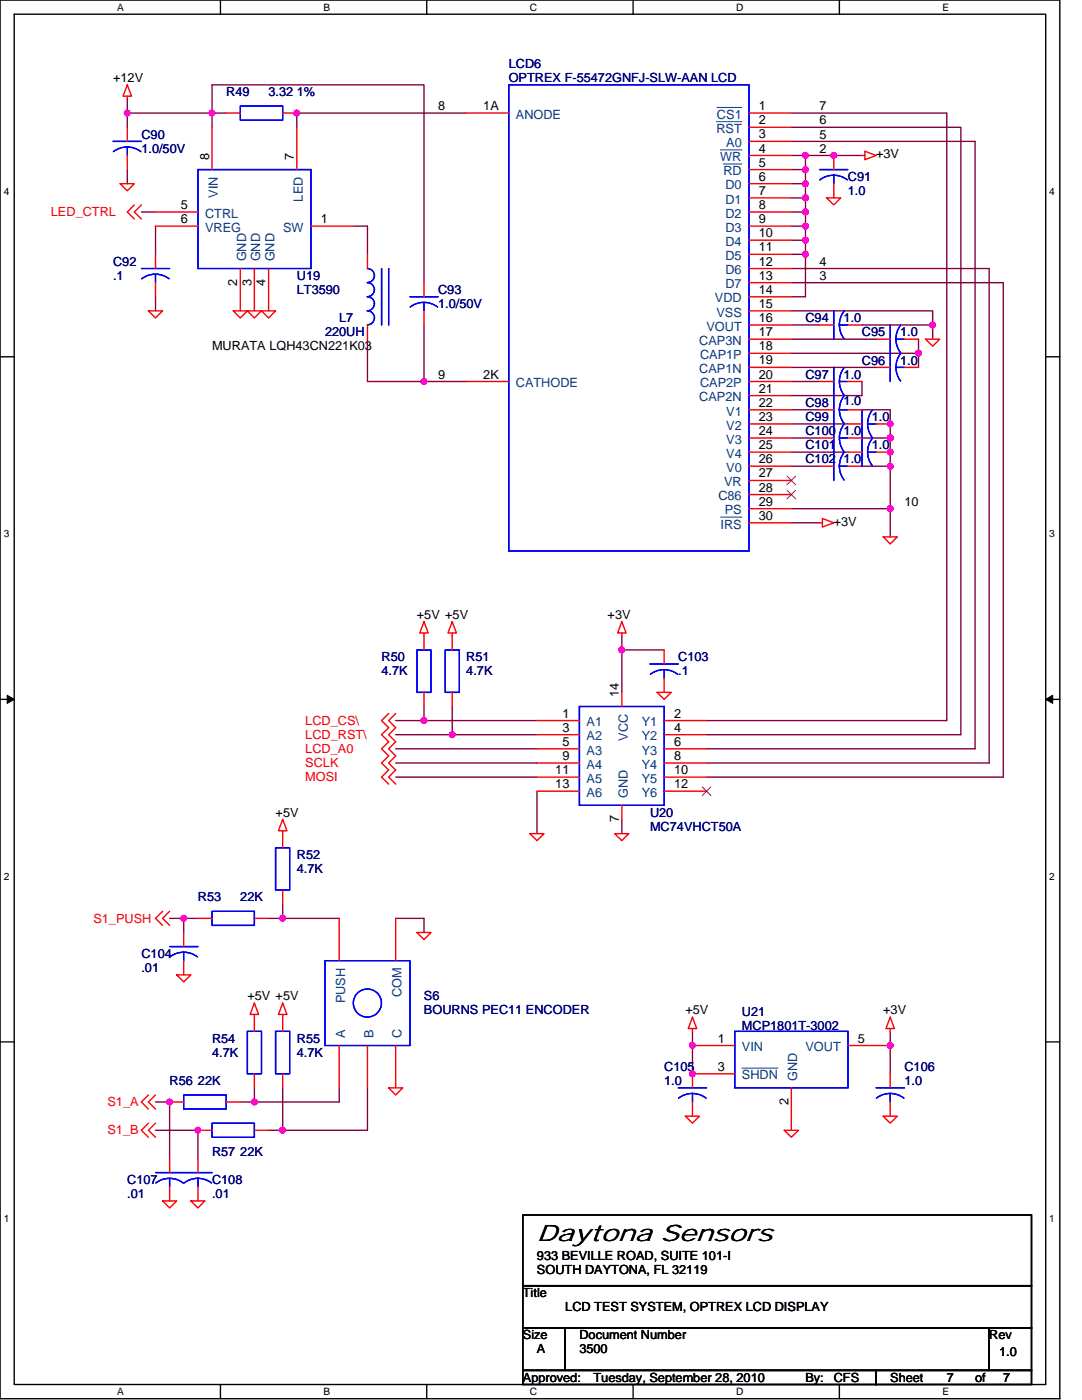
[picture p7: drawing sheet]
<svg xmlns="http://www.w3.org/2000/svg" width="216mm" height="279mm" viewBox="0 0 216 279" stroke-linecap="round" stroke-linejoin="round" font-family="sans-serif">
<path d="M0 0h211.5v279.1h-211.5zM2.8 2.8h205.9v273.5h-205.9z" fill="none" stroke="#000" stroke-width=".28"/>
<g fill="#fff">
<path d="M23.4 .3h1.4v2.3h-1.4z"/>
<path d="M23.4 276.6h1.4v2.3h-1.4z"/>
</g>
<path d="M44 0v2.8M44 276.3v2.8" fill="none" stroke="#000" stroke-width=".28"/>
<g fill="#fff">
<path d="M64.6 .3h1.3v2.3h-1.3z"/>
<path d="M64.6 276.6h1.3v2.3h-1.3z"/>
</g>
<path d="M85.2 0v2.8M85.2 276.3v2.8" fill="none" stroke="#000" stroke-width=".28"/>
<g fill="#fff">
<path d="M105.7 .3h1.5v2.3h-1.5z"/>
<path d="M105.7 276.6h1.5v2.3h-1.5z"/>
</g>
<path d="M126.3 0v2.8M126.3 276.3v2.8" fill="none" stroke="#000" stroke-width=".28"/>
<g fill="#fff">
<path d="M146.9 .3h1.5v2.3h-1.5z"/>
<path d="M146.9 276.6h1.5v2.3h-1.5z"/>
</g>
<path d="M167.5 0v2.8M167.5 276.3v2.8" fill="none" stroke="#000" stroke-width=".28"/>
<g fill="#fff">
<path d="M188.1 .3h1.3v2.3h-1.3z"/>
<path d="M188.1 276.6h1.3v2.3h-1.3z"/>
<path d="M.7 37h1.2v2.3h-1.2z"/>
<path d="M209.4 37h1.1v2.3h-1.1z"/>
<path d="M.7 105.4h1.2v2.3h-1.2z"/>
<path d="M209.4 105.4h1.1v2.3h-1.1z"/>
</g>
<path d="M0 71.2h2.8M208.7 71.2h2.8" fill="none" stroke="#000" stroke-width=".28"/>
<g fill="#fff">
<path d="M.7 173.8h1.2v2.2h-1.2z"/>
<path d="M209.4 173.8h1.1v2.2h-1.1z"/>
</g>
<path d="M0 139.6h2.8M208.7 139.6h2.8" fill="none" stroke="#000" stroke-width=".28"/>
<path d="M1.4 138.7l1.4 .9-1.4 .8zM208.7 139.6l1.4-.9v1.7z" fill="#000" stroke="#000" stroke-width=".2"/>
<g fill="#fff">
<path d="M.7 242.1h1.2v2.3h-1.2z"/>
<path d="M209.4 242.1h1.1v2.3h-1.1z"/>
</g>
<path d="M0 207.9h2.8M208.7 207.9h2.8M104.3 242.5h101.5v14.1h-101.5zM104.3 256.6h101.5v8.4h-101.5zM104.3 265h8.5v8.5h-8.5zM104.3 273.5h70.5v2.8h-70.5zM112.8 265h84.6v8.5h-84.6zM174.8 273.5h31v2.8h-31zM197.4 265h8.4v8.5h-8.4z" fill="none" stroke="#000" stroke-width=".28"/>
<g fill="none" stroke="#800040" stroke-width=".28">
<path d="M25.4 19.7v2.9M25.4 33.8v2.9M25.4 22.6v2.8M25.4 22.6h16.9M42.3 22.6v2.8M42.3 22.6h2.8M42.3 22.6v-5.7h42.3v39.5M93 22.6h-33.8v2.8M157.9 28.2h36.7v121.2h-53.6M157.9 36.7h2.8M157.9 39.5h2.8M157.9 31h2.8"/>
<path d="M157.9 33.8h2.8M157.9 22.6h31v121.2h-47.9M157.9 25.4h33.8v121.2h-50.7M160.7 36.7v2.8M160.7 39.5v2.8M160.7 31v2.8M160.7 31h11.3M160.7 33.8v2.9M28.2 42.3h2.8M31 59.2v2.8M31 45.1v5.7M70.5 45.1h2.8v5.7"/>
<path d="M157.9 53.6h39.5v98.7h-56.4M157.9 42.3h2.8M157.9 45.1h2.8M157.9 47.9h2.8M157.9 50.8h2.8v8.4h-2.8M157.9 56.4h42.3v98.7h-59.2M160.7 45.1v2.8M160.7 47.9v2.9M160.7 42.3v2.8M73.3 67.7v8.4h11.3M84.6 64.9v11.2M84.6 76.1h8.4"/>
<path d="M157.9 70.5h25.4M157.9 76.1h5.6M157.9 64.9h5.6M157.9 73.3h16.9M157.9 62h28.2v2.9M157.9 67.7h16.9M172 76.1v2.9h-14.1M172 64.9h14.1M183.3 70.5v2.8M183.3 67.7v2.8M186.1 64.9v2.8M157.9 87.4h5.6"/>
<path d="M157.9 93h5.6M157.9 84.6h11.3M157.9 90.2h11.3M157.9 81.8h5.6M172 81.8h5.6v5.6M172 93h5.6M172 87.4h5.6M177.6 93v8.5M177.6 87.4v5.6M157.9 101.5h19.7M157.9 104.3h5.6M177.6 101.5v5.6"/>
<path d="M124.1 126.9v2.8M124.1 129.7v8.5M124.1 129.7h8.4M79 143.8h5.6M79 146.6h11.2M79 149.4h28.1M79 152.3h28.1M79 155.1h28.1M84.6 141v2.8M84.6 143.8h22.5M90.2 141v5.6M90.2 146.6h16.9"/>
<path d="M107.1 157.9v8.5M124.1 163.5v2.9M33.8 183.3h2.9M36.7 183.3v2.8M36.7 183.3h2.8M53.6 183.3h2.8M56.4 183.3h11.3M56.4 180.5v2.8M79 183.3h5.6v2.8M31 219.9h2.8v11.3M47.9 219.9h2.9M50.8 217.1v2.8"/>
<path d="M56.4 217.1v8.5M67.7 217.1v2.8h-16.9M73.3 217.1v8.5h-16.9M138.2 205.8v8.5M177.6 205.8v8.5M31 225.6h8.5v5.6M53.6 225.6h2.8"/>
</g>
<g fill="#f0f" stroke="#f0f" stroke-width=".28">
<circle cx="177.6" cy="101.5" r=".56"/>
<circle cx="177.6" cy="93" r=".55"/>
<circle cx="84.6" cy="76.1" r=".55"/>
<circle cx="25.4" cy="22.6" r=".55"/>
<circle cx="59.2" cy="22.6" r=".56"/>
<circle cx="183.3" cy="70.5" r=".55"/>
<circle cx="33.8" cy="219.9" r=".55"/>
<circle cx="36.7" cy="183.3" r=".55"/>
<circle cx="160.7" cy="31" r=".56"/>
<circle cx="177.6" cy="87.4" r=".56"/>
<circle cx="177.6" cy="84.6" r=".55"/>
<circle cx="177.6" cy="90.2" r=".55"/>
<circle cx="160.7" cy="39.5" r=".55"/>
<circle cx="160.7" cy="36.7" r=".55"/>
<circle cx="166.3" cy="31" r=".56"/>
<circle cx="160.7" cy="45.1" r=".56"/>
<circle cx="160.7" cy="50.8" r=".55"/>
<circle cx="186.1" cy="64.9" r=".56"/>
<circle cx="160.7" cy="33.8" r=".55"/>
<circle cx="160.7" cy="42.3" r=".55"/>
<circle cx="160.7" cy="47.9" r=".55"/>
<circle cx="50.8" cy="219.9" r=".55"/>
<circle cx="56.4" cy="225.5" r=".55"/>
<circle cx="39.5" cy="225.5" r=".55"/>
<circle cx="84.6" cy="143.8" r=".56"/>
<circle cx="90.2" cy="146.6" r=".55"/>
<circle cx="124" cy="129.7" r=".56"/>
<circle cx="56.4" cy="183.3" r=".55"/>
<circle cx="42.3" cy="22.6" r=".55"/>
<circle cx="177.6" cy="208.6" r=".55"/>
<circle cx="138.1" cy="214.3" r=".56"/>
<circle cx="138.2" cy="208.6" r=".55"/>
</g>
<g fill="none" stroke="#f00" stroke-width=".28">
<path d="M25.4 16.9l.8 2.3h-1.6zM25.4 19.2v.5M24 36.7h2.8l-1.4 1.4zM25.4 25.4v2.8M25.4 31v2.8M42.3 25.4v8.4M45.1 22.6h2.8M56.4 22.6h2.8M59.2 25.4v8.4M93 22.6h8.5M149.4 22.6h8.5M149.4 25.4h8.5"/>
<path d="M149.4 28.2h8.5M149.4 31h8.5M149.4 33.8h8.5M149.4 36.7h8.5M149.4 39.5h8.5M165 39.5h2.8l-1.4 1.4zM166.4 31v2.8M166.4 36.7v2.8M172 31h.6M172.6 30.2l2.2 .8-2.2 .9zM26.8 40.9l-1.4 1.4 1.4 1.4M28.2 40.9l-1.4 1.4 1.4 1.4"/>
<path d="M31 50.8v2.8M31 56.4v2.8M31 42.3h8.5M31 45.1h8.5M47.9 53.6v8.4M50.8 53.6v8.4M53.6 53.6v8.4M62 45.1h8.5M73.3 50.8v2.8M84.6 56.4v2.8M149.4 42.3h8.5M149.4 45.1h8.5"/>
<path d="M149.4 47.9h8.5M149.4 50.8h8.5M149.4 53.6h8.5M149.4 56.4h8.5M149.4 59.2h8.5M29.6 62h2.8l-1.4 1.5zM46.5 62h2.9l-1.5 1.5zM49.4 62h2.8l-1.4 1.5zM52.2 62h2.8l-1.4 1.5zM73.3 64.9v2.8M84.6 62v2.9M93 76.1h8.5"/>
<path d="M149.4 62h8.5M149.4 64.9h8.5M149.4 67.7h8.5M149.4 70.5h8.5M149.4 73.3h8.5M149.4 76.1h8.5M149.4 79h8.5M163.5 64.9h2.9M163.5 76.1h2.9M169.2 64.9h2.8M169.2 76.1h2.8M174.8 73.3h2.8"/>
<path d="M174.8 67.7h2.8M180.5 73.3h2.8M180.5 67.7h2.8M184.7 67.7h2.8l-1.4 1.4zM149.4 81.8h8.5M149.4 84.6h8.5M149.4 87.4h8.5M149.4 90.2h8.5M149.4 93h8.5M149.4 95.9h8.5M149.4 98.7h8.5M163.5 93h2.9"/>
<path d="M163.5 87.4h2.9M163.5 81.8h2.9M169.2 84.6h2.8M169.2 90.2h2.8M169.2 93h2.8M169.2 87.4h2.8M169.2 81.8h2.8M174.8 84.6h2.8M174.8 90.2h2.8M149.4 101.5h8.5M149.4 104.3h8.5M163.5 104.3h.6"/>
<path d="M164.1 103.5l2.3 .8-2.3 .9zM176.2 107.1h2.8l-1.4 1.5zM84.6 124.1l.8 2.2h-1.6zM84.6 126.3v3.4M84.6 138.2v2.8M90.2 124.1l.9 2.2h-1.7zM90.2 126.3v3.4M90.2 138.2v2.8M124.1 124.1l.8 2.2h-1.7zM124.1 126.3v.6M124.1 138.2v2.8M131.1 138.2h2.8l-1.4 1.4z"/>
<path d="M132.5 129.7v2.8M132.5 135.3v2.9M77.6 142.4l-1.5 1.4 1.5 1.4-1.5 1.4 1.5 1.4-1.5 1.4 1.5 1.5-1.5 1.4 1.5 1.4-1.5 1.4 1.5 1.4M79 142.4l-1.4 1.4 1.4 1.4-1.4 1.4 1.4 1.4-1.4 1.4 1.4 1.5-1.4 1.4 1.4 1.4-1.4 1.4 1.4 1.4M107.1 143.8h8.5M107.1 146.6h8.5M107.1 149.4h8.5M107.1 152.3h8.5M107.1 155.1h8.5M107.1 157.9h8.5M132.5 143.8h8.5M132.5 146.6h8.5"/>
<path d="M132.5 149.4h8.5M132.5 152.3h8.5M132.5 155.1h8.5M132.5 157.9h8.5M56.4 163.5l.9 2.3h-1.7zM56.4 165.8v3.4M56.4 177.6v2.9M105.7 166.4h2.9l-1.5 1.4zM122.7 166.4h2.8l-1.4 1.4zM124.1 160.7v2.8M32.4 181.9l-1.4 1.4 1.4 1.4M33.8 181.9l-1.4 1.4 1.4 1.4"/>
<path d="M35.3 194.6h2.8l-1.4 1.4zM36.7 186.1v2.8M36.7 191.7v2.9M39.5 183.3h2.8M50.8 183.3h2.8M67.7 183.3v8.4M79 183.3v8.4M83.2 186.1h2.8l-1.4 1.4zM29.6 218.5l-1.4 1.4 1.4 1.4M31 218.5l-1.4 1.4 1.4 1.4M33.8 219.9h2.9M45.1 219.9h2.8"/>
<path d="M50.8 200.2l.8 2.3h-1.7zM50.8 202.5v3.3M50.8 214.3v2.8M56.4 200.2l.9 2.3h-1.7zM56.4 202.5v3.3M56.4 214.3v2.8M67.7 208.7v8.4M73.3 208.7v8.4M77.6 217.1h2.8l-1.4 1.4zM79 208.7v8.4M138.2 203l.8 2.3h-1.7zM138.2 205.3v.5"/>
<path d="M138.2 219.9v2.9M138.2 208.7h8.4M146.6 214.3h-8.4v2.8M157.9 217.1v8.5M169.2 208.7h8.4M177.6 214.3v2.8M177.6 219.9v2.9M177.6 203l.9 2.3h-1.7zM177.6 205.3v.5M29.6 224.2l-1.4 1.4 1.4 1.4M31 224.2l-1.4 1.4 1.4 1.4M32.4 239.7h2.9l-1.5 1.4z"/>
<path d="M33.8 231.2v2.8M33.8 236.9v2.8M38.1 239.7h2.8l-1.4 1.4zM39.5 231.2v2.8M39.5 236.9v2.8M39.5 225.6h2.8M50.8 225.6h2.8M136.8 222.8h2.8l-1.4 1.4zM156.5 225.6h2.8l-1.4 1.4zM176.2 222.8h2.8l-1.4 1.4z"/>
</g>
<g fill="none" stroke="#00f" stroke-width=".28">
<path d="M101.5 16.9h47.9v93.1h-47.9zM22.6 28.2h5.6M22.6 30.3l1.3-.7 1.5-.3 1.4 .3 1.3 .7M25.4 29.3v1.7M39.5 33.8h22.5v19.8h-22.5zM47.9 21.2h8.5v2.8h-8.5zM163.5 33.8h5.7M163.6 35.9l1.3-.7 1.4-.2 1.5 .2 1.3 .7M166.4 35v1.7M28.2 53.6h5.6M28.3 55.6a4.5 4.5 0 0 1 5.4 0M31 54.7v1.7"/>
<path d="M73.3 53.6a1.41 1.41 0 0 1 1.4 1.4 1.41 1.41 0 0 1-1.4 1.4M73.3 56.4a1.41 1.41 0 0 1 1.4 1.4 1.41 1.41 0 0 1-1.4 1.4 1.43 1.43 0 0 1 1.4 1.4 1.43 1.43 0 0 1-1.4 1.4M76.1 53.6v11.3M77.6 53.6v11.3M81.8 59.2h5.6M73.3 62a1.4 1.4 0 0 1 1.4 1.5v-.1a1.43 1.43 0 0 1-1.4 1.4M81.9 61.3a4.5 4.5 0 0 1 5.4 0M84.6 60.3v1.7M166.4 73.3v22.6M166.4 62v5.7M167.5 64.9h1.7M167.5 76.1h1.7"/>
<path d="M168.4 62.1l-.7 1.3-.2 1.4 .2 1.5 .7 1.3M168.4 79l-.7 1.3-.2 1.5 .2 1.4 .7 1.3M168.4 73.4a4.5 4.5 0 0 0 0 5.4M177.6 64.9v11.2M178.8 73.3h1.7M178.8 67.7h1.7M179.7 70.6a4.5 4.5 0 0 0 0 5.4M179.7 64.9l-.7 1.3-.2 1.5 .2 1.4 .7 1.3M167.5 93h1.7M167.5 87.4h1.7M167.5 81.8h1.7M168.4 90.3l-.7 1.3-.2 1.4 .2 1.5 .7 1.3"/>
<path d="M168.4 84.7a4.5 4.5 0 0 0 0 5.4M172 81.8v11.2M173.1 84.6h1.7M173.1 90.2h1.7M174.1 81.9a4.5 4.5 0 0 0 0 5.4M174.1 87.5a4.5 4.5 0 0 0 0 5.4M83.2 129.7h2.8v8.5h-2.8zM88.8 129.7h2.9v8.5h-2.9zM129.7 132.5h5.6M129.8 134.6a4.5 4.5 0 0 1 5.4 0M132.5 133.6v1.7M115.6 141h16.9v19.7h-16.9z"/>
<path d="M55 169.2h2.8v8.4h-2.8zM33.8 188.9h5.7M33.9 191l1.3-.7 1.4-.3 1.5 .3 1.3 .7M36.7 190v1.7M42.3 181.9h8.5v2.8h-8.5zM64.9 191.7h16.9v17h-16.9zM36.7 218.5h8.4v2.8h-8.4zM49.4 205.8h2.8v8.5h-2.8zM55 205.8h2.8v8.5h-2.8zM135.3 217.1h5.7M135.4 219.2l1.3-.7 1.5-.3 1.4 .3 1.3 .7M138.2 218.2v1.7"/>
<path d="M146.6 205.8h22.6v11.3h-22.6zM174.8 217.1h5.7M174.9 219.2l1.3-.7 1.4-.3 1.5 .3 1.3 .7M177.6 218.2v1.7M31 234h11.3M31.1 236.1a4.5 4.5 0 0 1 5.5 0M33.8 235.2v1.7M36.7 236.1l1.3-.7 1.5-.2 1.4 .2 1.3 .7M39.5 235.2v1.7M42.3 224.2h8.5v2.8h-8.5z"/>
<circle cx="73.3" cy="200.2" r="2.81"/>
</g>
<path d="M142.9 24.3h5.1M143.1 21.4h4.9M143.7 29.9h4.3M144.3 32.7h3.7M143.8 103.2h4.2M148 213.2h7.3" fill="none" stroke="#004080" stroke-width=".2"/>
<path d="M157.1 95l1.7 1.8M157.1 97.9l1.7 1.7M158.7 95l-1.7 1.8M158.7 97.9l-1.7 1.7M140.1 157.1l1.8 1.7M141.8 157.1l-1.7 1.7" fill="none" stroke="#804000" stroke-width=".2"/>
<text font-size="4.8" x="107.1" y="247.7">Daytona Sensors</text>
<g font-size="2.5">
<text x="22.6" y="16.4">+12V</text>
<text x="87.4" y="22">8</text>
<text x="96.4" y="22">1A</text>
<text x="151.4" y="22">1</text>
<text x="163.5" y="22">7</text>
<text x="151.4" y="27.6">3</text>
<text x="151.4" y="24.8">2</text>
<text x="163.5" y="27.6">5</text>
<text x="163.5" y="24.8">6</text>
<text x="41.7" y="31.9" transform="rotate(-90 41.7 31.9)">8</text>
<text x="58.6" y="31.9" transform="rotate(-90 58.6 31.9)">7</text>
<text x="151.4" y="30.4">4</text>
<text x="151.4" y="33.3">5</text>
<text x="163.5" y="30.5">2</text>
<text x="174.8" y="31.6">+3V</text>
<text x="36.1" y="41.7">5</text>
<text x="151.4" y="36.1">6</text>
<text x="151.4" y="38.9">7</text>
<text x="151.4" y="41.7">8</text>
<text x="36.1" y="44.5">6</text>
<text x="64" y="44.5">1</text>
<text x="151.4" y="44.5">9</text>
<text x="151.4" y="47.3">10</text>
<text x="151.4" y="50.2">11</text>
<text x="151.4" y="53">12</text>
<text x="163.5" y="53">4</text>
<text x="47.3" y="57" transform="rotate(-90 47.3 57)">2</text>
<text x="50.2" y="57" transform="rotate(-90 50.2 57)">3</text>
<text x="53" y="57" transform="rotate(-90 53 57)">4</text>
<text x="151.4" y="55.8">13</text>
<text x="151.4" y="58.6">14</text>
<text x="163.5" y="55.8">3</text>
<text x="151.4" y="64.3">16</text>
<text x="151.4" y="61.4">15</text>
<text x="42.3" y="69.9">MURATA LQH43CN221K03</text>
<text x="151.4" y="67.1">17</text>
<text x="151.4" y="69.9">18</text>
<text x="87.4" y="75.6">9</text>
<text x="96.4" y="75.5">2K</text>
<text x="151.4" y="72.7">19</text>
<text x="151.4" y="75.5">20</text>
<text x="151.4" y="81.2">22</text>
<text x="151.4" y="78.4">21</text>
<text x="151.4" y="84">23</text>
<text x="151.4" y="86.8">24</text>
<text x="151.4" y="89.6">25</text>
<text x="151.4" y="92.5">26</text>
<text x="151.4" y="95.3">27</text>
<text x="151.4" y="98.1">28</text>
<text x="151.4" y="100.9">29</text>
<text x="180.5" y="100.9">10</text>
<text x="151.4" y="103.7">30</text>
<text x="166.4" y="104.9">+3V</text>
<text x="83.2" y="123.5">+5V +5V</text>
<text x="121.2" y="123.5">+3V</text>
<text x="112.2" y="143.2">1</text>
<text x="123.5" y="139" transform="rotate(-90 123.5 139)">14</text>
<text x="134.5" y="143.2">2</text>
<text x="112.2" y="146">3</text>
<text x="112.2" y="148.8">5</text>
<text x="134.5" y="146">4</text>
<text x="134.5" y="148.8">6</text>
<text x="110.8" y="154.5">11</text>
<text x="112.2" y="151.7">9</text>
<text x="134.5" y="151.7">8</text>
<text x="134.5" y="154.5">10</text>
<text x="110.8" y="157.3">13</text>
<text x="134.5" y="157.3">12</text>
<text x="55" y="163">+5V</text>
<text x="123.5" y="164.1" transform="rotate(-90 123.5 164.1)">7</text>
<text x="49.4" y="199.6">+5V +5V</text>
<text x="136.8" y="202.4">+5V</text>
<text x="176.2" y="202.4">+3V</text>
<text x="143.2" y="208.1">1</text>
<text x="171.2" y="208.1">5</text>
<text x="143.2" y="213.7">3</text>
<text x="157.3" y="220.5" transform="rotate(-90 157.3 220.5)">2</text>
<text x="107.1" y="251.5">933 BEVILLE ROAD, SUITE 101-I</text>
<text x="107.1" y="254.3">SOUTH DAYTONA, FL 32119</text>
<text x="104.3" y="258.8">Title</text>
<text x="112.8" y="261.6">LCD TEST SYSTEM, OPTREX LCD DISPLAY</text>
<text x="104.3" y="267.3">Size</text>
<text x="115.6" y="267.3">Document Number</text>
<text x="197.4" y="267.3">Rev</text>
<text x="104.3" y="275.7">Approved:</text>
<text x="107.1" y="270.1">A</text>
<text x="115.6" y="270.1">3500</text>
<text x="118.4" y="275.7">Tuesday, September 28, 2010</text>
<text x="160.7" y="275.7">By:</text>
<text x="166.4" y="275.7">CFS</text>
<text x="177.6" y="275.7">Sheet</text>
<text x="188.9" y="275.7">7</text>
<text x="194.6" y="275.7">of</text>
<text x="199.3" y="270.7">1.0</text>
<text x="200.2" y="275.7">7</text>
</g>
<g font-size="2.5" fill="#000080">
<text x="101.5" y="13.5">LCD6</text>
<text x="101.5" y="16.4">OPTREX F-55472GNFJ-SLW-AAN LCD</text>
<text x="45.1" y="19.2">R49</text>
<text x="53.6" y="19.2">3.32 1%</text>
<text x="28.2" y="27.6">C90</text>
<text x="28.2" y="30.5">1.0/50V</text>
<text x="169.2" y="36.1">C91</text>
<text x="169.2" y="38.9">1.0</text>
<text x="22.6" y="53">C92</text>
<text x="22.6" y="55.8">.1</text>
<text x="59.2" y="55.8">U19</text>
<text x="59.2" y="58.7">LT3590</text>
<text x="87.4" y="58.7">C93</text>
<text x="67.7" y="64.3">L7</text>
<text x="87.4" y="61.5">1.0/50V</text>
<text x="160.7" y="64.3">C94</text>
<text x="168.3" y="64.3">1.0</text>
<text x="64.9" y="67.1">220UH</text>
<text x="172" y="67.1">C95</text>
<text x="179.6" y="67.1">1.0</text>
<text x="160.7" y="75.6">C97</text>
<text x="168.3" y="75.6">1.0</text>
<text x="172" y="72.7">C96</text>
<text x="179.6" y="72.7">1.0</text>
<text x="160.7" y="81.2">C98</text>
<text x="168.3" y="80.9">1.0</text>
<text x="160.7" y="84">C99</text>
<text x="160.7" y="89.7">C101</text>
<text x="160.7" y="86.8">C100 1.0</text>
<text x="174" y="89.7">1.0</text>
<text x="174" y="84">1.0</text>
<text x="160.7" y="92.5">C102 1.0</text>
<text x="76.1" y="132">R50</text>
<text x="93" y="132">R51</text>
<text x="135.3" y="132">C103</text>
<text x="76.1" y="134.8">4.7K</text>
<text x="93" y="134.8">4.7K</text>
<text x="135.3" y="134.8">.1</text>
<text x="129.7" y="163">U20</text>
<text x="129.7" y="165.8">MC74VHCT50A</text>
<text x="59.2" y="171.4">R52</text>
<text x="39.5" y="179.9">R53</text>
<text x="47.9" y="179.9">22K</text>
<text x="59.2" y="174.2">4.7K</text>
<text x="28.2" y="191.2">C104</text>
<text x="28.2" y="194">.01</text>
<text x="84.6" y="199.6">S6</text>
<text x="84.6" y="202.4">BOURNS PEC11 ENCODER</text>
<text x="148" y="202.7">U21</text>
<text x="42.3" y="208.1">R54</text>
<text x="59.2" y="208.1">R55</text>
<text x="148" y="205.5">MCP1801T-3002</text>
<text x="42.3" y="210.9">4.7K</text>
<text x="59.2" y="210.9">4.7K</text>
<text x="132.5" y="213.7">C105</text>
<text x="180.5" y="213.7">C106</text>
<text x="33.8" y="216.5">R56 22K</text>
<text x="132.5" y="216.5">1.0</text>
<text x="180.5" y="216.5">1.0</text>
<text x="42.3" y="230.6">R57 22K</text>
<text x="25.4" y="236.3">C107</text>
<text x="25.4" y="239.1">.01</text>
<text x="42.3" y="236.3">C108</text>
<text x="42.3" y="239.1">.01</text>
</g>
<g font-size="2.5" fill="#004080">
<text x="102.9" y="23.7">ANODE</text>
<text x="143.1" y="23.7">CS1</text>
<text x="142.9" y="26.5">RST</text>
<text x="144.9" y="29.4">A0</text>
<text x="143.7" y="32.2">WR</text>
<text x="144.3" y="35">RD</text>
<text x="43.5" y="39.5" transform="rotate(-90 43.5 39.5)">VIN</text>
<text x="60.4" y="40.2" transform="rotate(-90 60.4 40.2)">LED</text>
<text x="144.8" y="37.8">D0</text>
<text x="144.8" y="40.6">D1</text>
<text x="40.9" y="43.5">CTRL</text>
<text x="40.9" y="46.3">VREG</text>
<text x="56.5" y="46.3">SW</text>
<text x="144.8" y="43.5">D2</text>
<text x="144.8" y="46.3">D3</text>
<text x="49.1" y="52.2" transform="rotate(-90 49.1 52.2)">GND</text>
<text x="51.9" y="52.2" transform="rotate(-90 51.9 52.2)">GND</text>
<text x="54.8" y="52.2" transform="rotate(-90 54.8 52.2)">GND</text>
<text x="144.8" y="49.1">D4</text>
<text x="144.8" y="51.9">D5</text>
<text x="144.8" y="54.7">D6</text>
<text x="144.8" y="57.6">D7</text>
<text x="141" y="66">VOUT</text>
<text x="142.6" y="60.4">VDD</text>
<text x="142.9" y="63.2">VSS</text>
<text x="139.5" y="68.8">CAP3N</text>
<text x="139.7" y="71.6">CAP1P</text>
<text x="102.9" y="77.3">CATHODE</text>
<text x="139.5" y="74.5">CAP1N</text>
<text x="139.7" y="77.3">CAP2P</text>
<text x="139.5" y="80.1">CAP2N</text>
<text x="144.9" y="82.9">V1</text>
<text x="144.9" y="85.7">V2</text>
<text x="144.9" y="88.6">V3</text>
<text x="144.9" y="91.4">V4</text>
<text x="144.9" y="94.2">V0</text>
<text x="143.3" y="99.8">C86</text>
<text x="144.5" y="97">VR</text>
<text x="143.8" y="105.5">IRS</text>
<text x="144.6" y="102.7">PS</text>
<text x="117" y="144.9">A1</text>
<text x="117" y="147.8">A2</text>
<text x="125.3" y="147.8" transform="rotate(-90 125.3 147.8)">VCC</text>
<text x="128.1" y="144.9">Y1</text>
<text x="128.1" y="147.8">Y2</text>
<text x="117" y="150.6">A3</text>
<text x="117" y="153.4">A4</text>
<text x="128.1" y="150.6">Y3</text>
<text x="128.1" y="153.4">Y4</text>
<text x="117" y="156.2">A5</text>
<text x="117" y="159">A6</text>
<text x="125.3" y="159.3" transform="rotate(-90 125.3 159.3)">GND</text>
<text x="128.1" y="156.2">Y5</text>
<text x="128.1" y="159">Y6</text>
<text x="68.9" y="200.2" transform="rotate(-90 68.9 200.2)">PUSH</text>
<text x="80.1" y="199.1" transform="rotate(-90 80.1 199.1)">COM</text>
<text x="68.9" y="207.2" transform="rotate(-90 68.9 207.2)">A</text>
<text x="74.5" y="207.2" transform="rotate(-90 74.5 207.2)">B</text>
<text x="80.1" y="207.2" transform="rotate(-90 80.1 207.2)">C</text>
<text x="148" y="209.8">VIN</text>
<text x="160.7" y="209.8">VOUT</text>
<text x="148" y="215.4">SHDN</text>
<text x="159.1" y="215.7" transform="rotate(-90 159.1 215.7)">GND</text>
</g>
<g font-size="2.5" fill="#f00">
<text x="10.2" y="43.1">LED_CTRL</text>
<text x="60.9" y="144.6">LCD_CS\</text>
<text x="60.9" y="147.5">LCD_RST\</text>
<text x="60.9" y="150.3">LCD_A0</text>
<text x="60.9" y="153.1">SCLK</text>
<text x="60.9" y="155.9">MOSI</text>
<text x="18.6" y="184.1">S1_PUSH</text>
<text x="21.4" y="220.8">S1_A</text>
<text x="21.4" y="226.4">S1_B</text>
</g>
<g font-size="2">
<text x="23.4" y="2.1">A</text>
<text x="64.6" y="2.1">B</text>
<text x="105.7" y="2.1">C</text>
<text x="146.9" y="2.1">D</text>
<text x="188.1" y="2.1">E</text>
<text x=".7" y="38.8">4</text>
<text x="209.4" y="38.8">4</text>
<text x=".7" y="107.2">3</text>
<text x="209.4" y="107.2">3</text>
<text x=".7" y="175.6">2</text>
<text x="209.4" y="175.6">2</text>
<text x=".7" y="243.9">1</text>
<text x="209.4" y="243.9">1</text>
<text x="23.4" y="278.4">A</text>
<text x="64.6" y="278.4">B</text>
<text x="105.7" y="278.4">C</text>
<text x="146.9" y="278.4">D</text>
<text x="188.1" y="278.4">E</text>
</g>
</svg>
